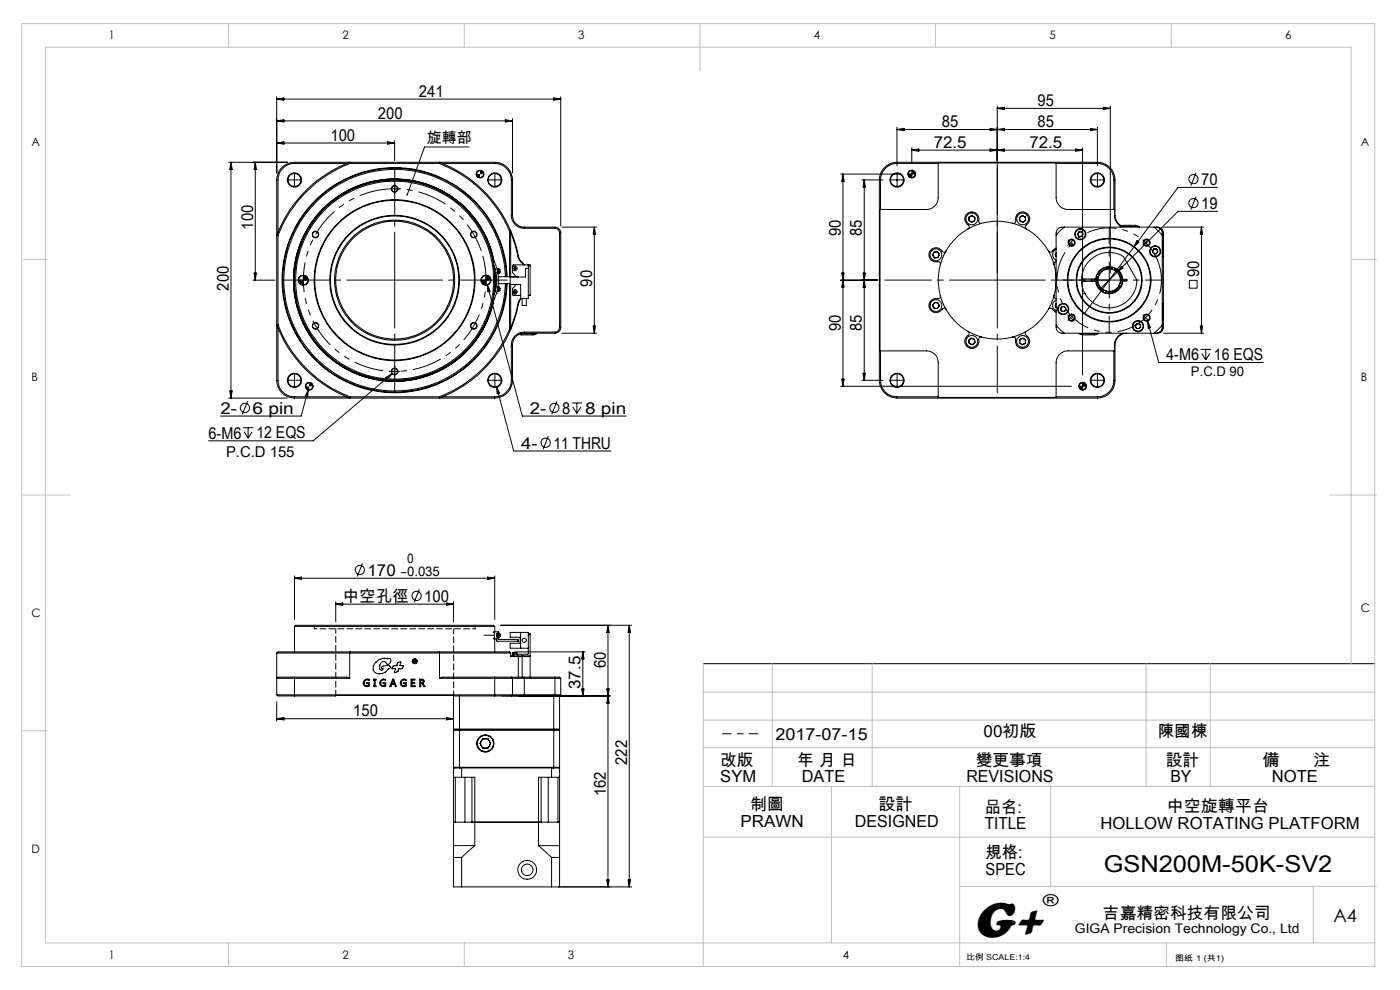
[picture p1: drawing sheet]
<svg xmlns="http://www.w3.org/2000/svg" width="297mm" height="210mm" viewBox="0 0 297 210" stroke-linecap="round" stroke-linejoin="round" font-family="sans-serif">
<g fill="none" stroke="#000" stroke-width=".21">
<path d="M48.5 34.4h12.5M49 34.4l.2 1.5h-.4zM49 34.4v50M54.2 34.4v25M54.2 34.4l.2 1.5h-.5zM58.7 20.5v16.2M58.7 21l1.5-.2v.5zM58.7 25.6l1.5-.2v.5zM58.7 25.6h50M58.7 21h60.3M58.7 30.3h25M58.7 30.3l1.5-.2v.5z"/>
<path d="M60 35.3l.4-.3a3.6 3.6 0 0 1 2.1-.6h42.5a3.8 3.8 0 0 1 3.7 3.8v7.5a2.45 2.45 0 0 0 2.5 2.5h6.5a1.21 1.21 0 0 1 1.3 1.2v20a1.26 1.26 0 0 1-1.3 1.3h-6.5a2.45 2.45 0 0 0-2.5 2.5v7.5a3.8 3.8 0 0 1-3.7 3.7h-42.5a3.8 3.8 0 0 1-3.8-3.7v-42.5l.2-1.1a3.5 3.5 0 0 1 1.1-1.8zM62.3 38.2h.3M62.5 38.1v.2M73.6 34.7h-11.1a3.5 3.5 0 0 0-3.5 3.5v11.1M74.3 34.7a26.6 26.6 0 0 0-15.3 15.2M74.3 34.7l-.1-.3a26.9 26.9 0 0 0-15.5 15.5h.3M74.3 34.7h18.9M82.2 30.1l1.5 .2-1.5 .3zM83.7 29.8v4.3M83.7 39.9v.3M93.2 34.7a26.7 26.7 0 0 1 14.9 14.3M93.2 34.7v-.3a26.9 26.9 0 0 1 15.1 14.6"/>
<path d="M93.9 34.7h11.1a3.6 3.6 0 0 1 3.5 3.5v7.5a2.71 2.71 0 0 0 2.7 2.7h6.5a.96 .96 0 0 1 1 1v20a1.02 1.02 0 0 1-1 1h-6.5a2.66 2.66 0 0 0-2.7 2.8v7.5a3.5 3.5 0 0 1-3.5 3.5h-11.1M99.5 31.2h-9.4l-3.7 10.1M101.8 36.2a.72 .72 0 0 0-.7 .7M102.6 36.9a.72 .72 0 0 1-.8 .8M104.8 38.2h.3M105 38.1v.2M107.2 25.4l1.5 .2-1.5 .3zM108.7 25.1v11.6M117.5 20.8l1.5 .2-1.5 .3zM119 20.5v27.4M178.3 36.9h12.8M178.8 36.9v45"/>
<path d="M178.8 36.9l.3 1.5h-.5zM182.8 38.2h4.5M183.3 38.2v42.5M183.3 38.2l.3 1.5h-.5zM190.2 38.2h.2M190.3 27v8.2M190.3 27.5h42.5M190.3 27.5l1.5-.3v.5zM190.3 38.1v.2M193.3 36.9h.2M193.4 36.2a.72 .72 0 0 0-.7 .7M193.4 31.4v3.2"/>
<path d="M193.4 31.8h36.3M193.4 31.8l1.5-.2v.5zM193.4 36.8v.3M194.2 36.9a.72 .72 0 0 1-.8 .8M199 34.7v7.2a2.5 2.5 0 0 1-2.4 2.5h-9.8M199 34.7h-8.7a3.5 3.5 0 0 0-3.5 3.5v6.2M199 34.7h25M210 27.2l1.6 .3-1.6 .2zM210 31.6l1.6 .2-1.6 .3zM211.6 22.5v35.4M211.6 27.5l1.4-.3v.5zM211.6 23l1.4-.3v.5z"/>
<path d="M211.6 31.8l1.4-.2v.5zM211.6 23h23.9M224 34.7v7.2a2.57 2.57 0 0 0 2.6 2.5h9.7M224 34.7h8.8a3.5 3.5 0 0 1 3.5 3.5v6.2M228.2 31.6l1.5 .2-1.5 .3zM229.7 31.4v48.1M231.3 27.2l1.5 .3-1.5 .2zM232.7 38.2h.2M232.8 27v8.2M232.8 38.1v.2M234.1 22.7l1.4 .3-1.4 .2zM235.5 22.5v35.4"/>
<path d="M253.8 36.6l-1.2 2.8M258.3 39.7h-8.4l-9.4 12.7M53.7 59.4h4.6M53.9 57.9h.5l-.2 1.5zM59 49.9v19M64.2 59.4h.3M64.3 58.4h-.1a.91 .91 0 0 0-.8 1M64.3 59.3v.2M65.3 59.4l-.1 .6-.4 .4h-.5M83.6 59.4h.3M83.6 40.1h.3M83.7 59.3v.2"/>
<path d="M103 59.4h.2M103.1 58.4a.95 .95 0 0 0-1 1M103.1 59.3v.2M104.1 59.4v.2a.97 .97 0 0 1-1 .8M104.6 55.7l.3-.1a9.1 9.1 0 0 1 0 7.7l-.3-.1M104.7 56a8.7 8.7 0 0 1 0 6.8M104.7 55.7a21.4 21.4 0 0 0-32.7-14.1 21.4 21.4 0 0 0 0 35.7 21.4 21.4 0 0 0 32.7-14.1M104.8 55.6a21.4 21.4 0 0 0-27.9-16.5 21.4 21.4 0 0 0-12.4 29.9 21.4 21.4 0 0 0 31.4 8.1M104.8 55.6a21.5 21.5 0 0 0-27.8-16.6 21.5 21.5 0 0 0-12.5 30 21.5 21.5 0 0 0 31.4 8.1M104.9 56.5l.1 .8M104.9 57.8h.3M105 57.8v3.3"/>
<path d="M105 57l.1 .3M105.1 57.1v.2h-.3M105.1 57.8v3.3M105.6 57.8h.1M105.6 57.2l-.1 .1M105.7 58.7l4.3 .1M105.8 57l.2 .2M105.8 57l.1 1M105.8 57h-.2v.4l.1 .6h.2M106 57.2h.1M106 57.2v.5M106 57.7l-.1 .3"/>
<path d="M106 57.7h.1M107.2 58.7a23.5 23.5 0 0 0-34.9-19.8 23.5 23.5 0 0 0-1.5 40.1 23.5 23.5 0 0 0 36.3-17.3l.1-1.5M107.5 58.7a23.8 23.8 0 0 0-35-20.2 23.8 23.8 0 0 0-2.5 40.3 23.8 23.8 0 0 0 37.2-15.6l.3-3M107.6 58.7a23.9 23.9 0 0 0-35.2-20.3 23.9 23.9 0 0 0-2.5 40.5 23.9 23.9 0 0 0 37.4-15.7l.3-3M108.1 49v9.7M108.3 49.3l1.3 3.7a4.3 4.3 0 0 0 .9 2.6l.6 .6M108.3 49l1.4 3.9a3.9 3.9 0 0 0 1.6 3.3M108.3 49h-.2M108.3 49v9.7M109.1 56.9h.2M109.1 56.9l.1 .2 .2-.1-.1-.1M109.1 56.9l.2 .1z"/>
<path d="M109.2 56.8l.1-.1v.2M109.2 56.8l-.1 .1M109.2 56.8v.3M112.1 56.2h.4v6.5h-.4M112.1 56.2v7.1h-1.6M112.1 56.2h-3.2l-.2 .1v1.5l.7 .9M112.1 56.9h-.6v1.9h-3.3v1.6h2.3v2.9M119.2 48.2h7.4M126.1 48.2l.2 1.5h-.5zM126.1 48.2v22.5M178.3 59.4h7.9M178.6 57.9h.5l-.3 1.5z"/>
<path d="M178.8 59.4l.3 1.5h-.5zM183.1 57.9h.5l-.3 1.5zM183.3 59.4l.3 1.5h-.5zM186.8 44.4v30M198.1 53.5l.7-.1 .5 .5-.3 .7-.7 .1-.5-.5zM199.5 56.1a12.1 12.1 0 0 0 0 6.6M200.7 53.2a.47 .47 0 0 1-.4 .3 .47 .47 0 0 1-.5-.2 1.52 1.52 0 0 0-2-.5 1.52 1.52 0 0 0-.6 2 1.52 1.52 0 0 0 1.9 .7l.4 .3v.3M200.7 53.2l-.7 1.4-.5 1.5M205.4 48.6a12.3 12.3 0 0 0-4.7 4.6M205.6 46l.6-.3 .6 .4v.7l-.7 .4-.6-.5zM208.2 47.4a13.1 13.1 0 0 1 6.6 0M208.2 47.4a.57 .57 0 0 1-.6-.3 .57 .57 0 0 1 .1-.6 1.53 1.53 0 0 0-2.4-1.3 1.53 1.53 0 0 0 .3 2.7v.4l-.2 .3"/>
<path d="M208.2 47.4l-1.4 .5-1.4 .7M211.4 59.4h.3M211.6 59.3v.2M214.8 47.4a.58 .58 0 0 0 .7-.3 .58 .58 0 0 0-.1-.6 1.53 1.53 0 0 1 2.4-1.3 1.53 1.53 0 0 1-.2 2.7l-.1 .4 .2 .3M214.8 47.4l1.5 .5 1.4 .7M216.3 46.2l.5-.5 .7 .3 .1 .7-.5 .5-.7-.3zM217.7 48.6a12.7 12.7 0 0 1 4.7 4.6M222.4 53.2l1.2 2.9M223.6 56.1a12.1 12.1 0 0 1 0 6.6M224 52.9a1.24 1.24 0 0 0-.7 1.2 1.24 1.24 0 0 0 .7 1.1M224 54.4l-.1-.3 .1-.4-.2 .3 .2 .5M224 55.5l-.3 .2-.1 .4"/>
<path d="M224 52.6l-.5 .4a.59 .59 0 0 1-.5 .5 .59 .59 0 0 1-.6-.3M224.4 48.5l.9-.3h20.2a1.21 1.21 0 0 1 1.3 1.2v20a1.26 1.26 0 0 1-1.3 1.3h-20.2a1.26 1.26 0 0 1-1.3-1.3v-20zM225.8 48.2l-1.8 1.7M227 51.4l.2 .2M227.2 51.4l-.2 .2M228.9 49.2h.6l.3 .5-.3 .5h-.6l-.3-.5zM230.1 59.2v.5M231.6 59.2v.5M232.2 59.2v.5M232.4 59.2a2.87 2.87 0 0 1 2.9-2.6 2.87 2.87 0 0 1 2.9 2.7M232.4 59.2h-3a5.9 5.9 0 0 1 8.9-4.8l2.9 5a5.9 5.9 0 0 1-5.7 5.9 5.9 5.9 0 0 1-6.1-5.6h3M232.4 59.2v.5"/>
<path d="M232.6 58.6h.1M232.7 58.6a2.8 2.8 0 0 0 1.3 3.3M232.7 58.6l.2 .1M232.8 58.1l.1 .1M232.9 58.2h.2M232.9 58.7a2.46 2.46 0 0 0 1.2 2.9M232.9 58.7l.1 .1M233 58.8a2.4 2.4 0 0 0 1.2 2.7M233.1 58.2l.1 .1M233.2 58.3l-.2 .5M235.2 59.4h.2M235.3 59.3v.2"/>
<path d="M236 57.1a2.4 2.4 0 0 0-2.8 1.2M236 57.1l.4 .3M236 57a2.5 2.5 0 0 0-2.9 1.2M236 57v.1M236.1 56.8a2.8 2.8 0 0 0-3.2 1.4M236.1 56.8l-.1 .2M236.1 56.7v.1M236.3 44.4l.1 .1a3.1 3.1 0 0 0 1.3 3.5h.1M236.4 57.4a2.4 2.4 0 0 1 1.2 2.7M236.5 57.2a2.58 2.58 0 0 1 1.2 2.9M236.5 57.2l-.1 .2M236.6 57a2.72 2.72 0 0 1 1.3 3.2"/>
<path d="M236.6 57l-.1 .2M236.6 56.9v.1M237 57.7l-3.4 3.4M237.7 48a8.3 8.3 0 0 1 4 0M237.7 48h4M237.7 48v.2M237.9 56.5l.3 .4-1.2 .8zM238 47.9l-.2-.1a2.45 2.45 0 0 1-1.3-2.1v-7.5a3.8 3.8 0 0 0-3.7-3.8h-42.5a3.8 3.8 0 0 0-3.8 3.8v42.5a3.8 3.8 0 0 0 3.8 3.7h42.5a3.7 3.7 0 0 0 3.7-3.7v-7.5a2.51 2.51 0 0 1 2.5-2.5M238.2 59.6a2.87 2.87 0 0 1-2.9 2.7 2.87 2.87 0 0 1-2.9-2.6M238.2 59.3v.3M238.2 59.3h.8v.3h-.8M238.4 59.3v.3"/>
<path d="M240.5 52.4l-10.4 14.1M241.2 51l.4 .4-1.1 1zM241.7 48v.2M242.9 51.4l.2 .2M243.1 51.4l-.2 .2M244.8 52.8h.6l.2 .5-.2 .5h-.6l-.3-.5zM244.8 48.2l1.8 1.7M245.3 48.2a1.26 1.26 0 0 1 1.3 1.2v20a1.33 1.33 0 0 1-1.3 1.3M246 48.4l.7 .8v5.2M246.6 54.4h.2M246.8 48.2h8.6M252.3 59.5h1.7v1.6h-1.7z"/>
<path d="M253.8 41.7l-1.2 2.8M254.9 48.2v22.5M254.9 48.2l.2 1.5h-.5zM258.3 44.8h-8.4l-12.9 12.9M59 68.9a26.3 26.3 0 0 0 15.3 15.3M59 68.9l-.3 .1a26.9 26.9 0 0 0 15.5 15.4l.1-.2M59 69.6v11.1a3.5 3.5 0 0 0 3.5 3.5h11.1M83.1 79.3l-16.7 14.2h-22.2M83.6 78.8h.3M83.7 78.7v.2M103.4 60.4l7.4 27.9h22M103.4 60.4l.6 1.4-.5 .1z"/>
<path d="M104.8 63.2a21.5 21.5 0 0 1-8.9 13.9M104.8 61.5l.3 .1v.2M104.9 61l.3 .1M105 61.6l-.1 .7M105.1 61.6l-.1 .2M105.3 62.2h.1M105.5 61.6h.1M105.6 61.1h.1M105.7 60.2h2.5M105.9 60.9l.1 .3M105.9 60.9l-.2-.1-.1 .8v.2l.2 .1M105.9 60.9l-.1 1"/>
<path d="M106 61.6l-.2 .3M106 61.6h.1M106 61.2h.1M106 61.2v.4M108.1 69.8a26.5 26.5 0 0 1-14.9 14.4M108.1 60.2v9.6M108.1 69.8l.2 .1M108.3 69.9a26.9 26.9 0 0 1-15.1 14.5v-.2M108.3 60.4v9.5M109.1 61.9h.2M109.2 61.8l.1-.1v.2M109.2 61.8l-.2 .1 .2 .1"/>
<path d="M109.2 61.8v.2M109.3 61.9h-.2l.2 .1M109.3 61.9v.1M109.3 62v.2l-.1-.2M109.4 60.4l-.7 .8v1.3l.2 .2h1.6M110.4 70.8h3.4M110.5 63.3l-.1 .1a4.4 4.4 0 0 0-.8 2.4l-1.3 3.8M110.6 63.3l-.1 .2a4.1 4.1 0 0 0-.8 2.4l-1.4 4M110.8 63.3v1.5h.9v-1.5M113.8 70.8a8 8 0 0 1-3.6 .1h-.1M113.8 70.7v.1M119.2 70.7h7.4"/>
<path d="M125.8 69.2h.5l-.2 1.5zM183.1 79.2h.5l-.3 1.5zM186.8 74.4v6.3a3.5 3.5 0 0 0 3.5 3.5h8.7M186.8 74.4h9.8a2.51 2.51 0 0 1 2.4 2.5v7.3M198.3 64.2h.7l.3 .7-.4 .6-.7-.1-.4-.6zM199.5 62.7a.58 .58 0 0 1-.3 .6 .58 .58 0 0 1-.6 0 1.53 1.53 0 0 0-1.2 2.4 1.53 1.53 0 0 0 2.6-.3h.3l.4 .2M199.5 62.7l.5 1.5 .7 1.4M200.7 65.6a12.7 12.7 0 0 0 4.7 4.7M205.4 70.3a.51 .51 0 0 1 0 .8 1.52 1.52 0 0 0-.5 2.1 1.52 1.52 0 0 0 2 .6 1.52 1.52 0 0 0 .7-2l.3-.3h.3M205.4 70.3l2.8 1.2M205.5 72.2l.6-.5 .6 .3 .1 .7-.5 .4-.7-.2zM208.2 71.5a13.1 13.1 0 0 0 6.6 0"/>
<path d="M216.4 72l.6-.3 .6 .4-.1 .7-.6 .4-.6-.5zM217.7 70.3a.59 .59 0 0 0-.2 .6 .59 .59 0 0 0 .5 .5 1.52 1.52 0 0 1-.8 2.5 1.52 1.52 0 0 1-1.7-2.1l-.3-.3h-.4M217.7 70.3l-2.9 1.2M222.4 65.6a13.2 13.2 0 0 1-4.7 4.7M222.4 65.6a.59 .59 0 0 1 .6-.2 .59 .59 0 0 1 .5 .5l.5 .3M223.6 62.7l.1 .5 .3 .2M223.6 62.7l-.6 1.9-.6 1M224 69l1.8 1.7M224 63.7a1.26 1.26 0 0 0-.7 1.1 1.26 1.26 0 0 0 .7 1.2M224 64.3l-.2 .6 .2 .3-.1-.4 .1-.4M225.2 65h.6l.3 .5-.3 .6h-.6l-.2-.6zM227 67.3l.2 .2"/>
<path d="M227.2 67.3l-.2 .2M228.9 70.8a8.2 8.2 0 0 0 3.8 .1l.2-.1M228.9 70.8h4M228.9 70.7v.1M229.6 62.2l.6 .1M232.9 70.7v.1M234 61.9v.1M234.1 61.6l-.1 .3M234.2 61.5l.4 .2M234.2 61.5l-.1 .1M234.6 61.8l-.2 .4M234.6 61.7v.1"/>
<path d="M236.3 74.4v6.3a3.5 3.5 0 0 1-3.5 3.5h-8.8M236.3 74.4h-9.7a2.51 2.51 0 0 0-2.6 2.5v7.3M237.4 60.6a2.33 2.33 0 0 1-2.8 1.1M237.4 60.6h.1M237.5 60.6a2.51 2.51 0 0 1-2.9 1.2M237.5 60.6l.2 .1M237.6 60.1l-.2 .5M237.6 60.1h.1M237.7 60.1l.2 .1M237.7 60.7a2.78 2.78 0 0 1-3.2 1.3M237.7 60.7h.1M237.9 60.2l.2 .1"/>
<path d="M238.3 70.7a2.57 2.57 0 0 0-1.9 2.5v1.2h-.1M241.1 68.7h.6l.3 .5-.3 .5h-.6l-.3-.5zM242.9 67.3l.2 .2M243.1 67.3l-.2 .2M243.5 68.1l2.3 8.8h22.2M243.5 68.1l.6 1.4-.5 .1zM246.6 69l-1.8 1.7M246.6 64.4h.2M246.7 64.4v5.3l-.4 .5-.3 .2M246.8 70.7h8.6M254.6 69.2h.5l-.2 1.5zM254.7 74.1h2.2"/>
<path d="M255 75l.8 1.3M255.8 74.1v2.2M256.6 75l-.8 1.3M48.5 84.4h12.5M48.8 82.9h.4l-.2 1.5zM51.5 90.7h2.3M51.8 91.6l.8 1.3M52.5 85.1l-1.1 2.8M52.6 90.7v2.2M53.5 91.6l-.9 1.3M62.3 80.7h.3M62.5 80.6v.2"/>
<path d="M65.4 82.6l-1.5 5.7h-17.1M65.4 82.6l-.1 1.6-.5-.2zM65.6 81.2a.78 .78 0 0 0-.8 .7M66.4 81.9a.78 .78 0 0 1-.8 .8M74.3 84.2h18.9M81.8 80.1l1.3-.8-.9 1.2zM104.8 80.7h.3M105 80.6v.2M105.3 82l.6 1.4-.4 .1zM105.3 82l3.7 13.7h20.6M116.3 92.5l-1.1 2.8M118.1 85.1l-1 2.8"/>
<path d="M121.3 85.5h2.2M121.5 86.4l.9 1.3M122.4 85.5v2.2M123.2 86.4l-.8 1.3M178.3 81.9h49M178.6 80.4h.5l-.3 1.5zM182.8 80.7h4.5M190.2 80.7h.2M190.3 80.6v.2M199 84.2l.1 .1h24.9v-.1M229.6 81.9h.2M229.7 81.2a.78 .78 0 0 0-.8 .7"/>
<path d="M229.7 81.8v.2M230.4 81.9a.78 .78 0 0 1-.7 .8M232.7 80.7h.2M232.8 80.6v.2M76.9 119.5l-1.1 2.8M58.7 138.5h15.5M58.7 138.5v8.9M62.5 132.9a2.19 2.19 0 0 1 1.8-.3h38.8a2.19 2.19 0 0 1 1.9 .3M62.5 132.9h42.5M62.5 122.2v9.2M62.5 132.9v5.4M62.5 122.7h42.5"/>
<path d="M62.5 122.7l1.5-.3v.5zM71.2 127.6v4.3M71.2 128.2h25M71.2 128.2l1.5-.3v.5zM74.2 138.5v5.4M74.2 138.5h19M74.3 138.3h-15.3l-.3 .2M74.3 138.3h18.9M74.3 138.3l-.1 .2M87.8 139.9l.4 .1-.1 .3 .1 .3-.2-.3-.2 .3zM88.9 125l-1.1 2.8M93.2 138.3h14.9l.2 .2"/>
<path d="M93.2 138.3v.2M93.2 138.5h15.1M93.2 138.5v5.4M94.7 127.9l1.5 .3-1.5 .2zM96.2 127.6v4.3M102.7 134.8h2.2M103.5 122.4l1.5 .3-1.5 .2zM104.6 134.2h.3M104.6 135.4h.3M104.7 134h.3M104.7 135.5h.3M104.9 135.4l.1 .1"/>
<path d="M104.9 134.2v1.2M105 134l-.1 .2M105 134h.8v.3M105 135.5h.7M105 122.2v9.2M105 132.9v1.1M105 135.5v2.8M105.3 135.5l.1 .5h4.5M105.3 134.5h.3M105.4 135h.2M105.6 134.4a.42 .42 0 0 0-.3 .4 .42 .42 0 0 0 .3 .3M105.7 135.5l.1 .1"/>
<path d="M105.7 135.5h.1M105.8 135.5l.1 .1M105.8 135.3v.2M105.8 134.3l.2 .4M105.8 134.3v1M105.8 134.3h-.2v.9l.2 .1M105.8 135.6h4.1M106 134.5v.1M106 134.5h.1M106 134.7h.1M106 134.7v.1M106 134.8h.1"/>
<path d="M106 134.8v.1M106 135h.1M106 134.8l-.2 .5M106 134.6v.1M106 134.9v.1M106 134.6h.1M106 134.9h.1M106.2 132.6h27.8M108.3 138.5v.8h1.7M108.3 139.1h1.6M108.7 138.5h1M108.7 138.8h.3"/>
<path d="M108.7 138.5v.6M109 138.8v.3M109 138.4l-.3 .1M109 138.4h.1M109 138.4h.2M109.2 138.4h.1M109.3 138.4h.1M109.4 138.4l.3 .1M109.4 138.4h.1M109.6 138.3h14.5M109.7 138.5v.3M109.9 139.1h.8"/>
<path d="M109.9 135.6v.4M109.9 139.1l.1 .2M110 139.3h.8M110 139.3v4.3M110.5 134.2v3.3M110.7 139.1h1.6M110.7 139.1l.1 .2M110.8 139.3h1.7M110.8 139.3v4.3M112.1 137.5h-3.9v-1.1h2.1v-1.2h-2.1v-1h3.9v4.5l-3.1 .1M112.1 134.4h.4v.2M112.1 134.6h.4"/>
<path d="M112.3 139.1l.2 .2M112.5 134.6v4.5h-.2M112.5 139.3v4.3M123.6 138.3v9.3M123.6 138.3l.3 1.5h-.5zM129 132.6l.2 1.6h-.5zM129 132.6v55.5M133.5 132.6v55.5M133.5 132.6l.3 1.6h-.6zM58.7 148.9v4.1M58.7 152.5l1.5-.3v.5zM58.7 152.5h37.5"/>
<path d="M58.7 147.4h50M58.7 147.4a2.35 2.35 0 0 0 1.9 .2h1.9M62.5 147.6h33.7M62.5 143.6h-1.9a2.35 2.35 0 0 0-1.9 .3h15.5M62.5 143.6v4M62.5 143.6h11.1l.6 .3M77.4 144.2l.5-.2 .4 .1v.2a.64 .64 0 0 0-1 .4 .64 .64 0 0 0 .8 .7v-.4h-.3v-.2h.6v.7a.8 .8 0 0 1-1.2-.1 .8 .8 0 0 1 .2-1.2zM79.2 144.1h.6v.1h-.2v1.3h.2v.2h-.6v-.2h.2v-1.3h-.2zM79.8 140.5a3.6 3.6 0 0 1 2.7-.8h.1a.64 .64 0 0 1 .1 1.1 .64 .64 0 0 1-1-.4 1.1 1.1 0 0 0-1.1 .5 1.1 1.1 0 0 0 .1 1.2h.4l.1-.3a.23 .23 0 0 1-.3 0 .23 .23 0 0 1 .1-.3 1.65 1.65 0 0 1 1.9 0l-.5 .3a2.08 2.08 0 0 1-3.1 .6 1.58 1.58 0 0 1 .5-1.9zM80.9 144.2l.5-.2 .4 .1v.2a.62 .62 0 0 0-1 .4 .62 .62 0 0 0 .8 .7v-.4h-.3v-.2h.5v.7a.8 .8 0 0 1-1.1-.1 .8 .8 0 0 1 .2-1.2zM83.3 141.8h.1M83.3 141.8h.6l-.2 .9a.73 .73 0 0 0 .9-.8"/>
<path d="M83.3 144.1h.2l.6 1.6h-.2l-.2-.5h-.6l-.2 .5h-.2zM83.4 144.2l.2 .8h-.5zM83.4 144.2h.1M84.1 141.2l.1-.1a.65 .65 0 0 1 .9-.6l-.3 .7h.8a.75 .75 0 0 1-1 .6v.1M84.1 141.2h.1M84.1 141.2h-.1a.59 .59 0 0 0-.8 .6h.1M84.6 141.9h.1M85.2 144.2l.5-.2 .4 .1v.2a.62 .62 0 0 0-1 .4 .62 .62 0 0 0 .9 .7v-.4h-.4v-.2h.6v.7a.8 .8 0 0 1-1.1-.1 .8 .8 0 0 1 .1-1.2zM87.2 144.1h.8v.1h-.6v.6h.6v.1h-.6v.6h.7v.2h-.9zM87.9 140h.2v.2l-.2 .1zM89 144.1l.9 .1 .1 .4-.4 .3 .6 .8h-.3l-.4-.7h-.2v.7h-.3zM89.3 144.2h.2a.28 .28 0 0 1 .3 .3 .28 .28 0 0 1-.3 .3h-.2z"/>
<path d="M89.6 144.9h.1M93.2 143.9h15.5M94.7 152.2l1.5 .3-1.5 .2zM96.2 154.9h1.3M96.2 154.6l.1 .2M96.2 154.6h1.3M96.2 147.6v7M96.2 154.9v7.9M96.2 147.6h8.8M96.3 154.8l-.1 .1M96.3 154.8h1.2M97.5 154.8v.1"/>
<path d="M97.5 154.6v.2M97.5 147.6v7M97.5 154.9v7.9M97.5 154.9h20M97.5 154.8h20M97.5 154.6h20M102.4 156.7h1.1l.6 1-.6 1h-1.1l-.6-1zM105 143.6h3.5M105 143.6v4M105 143.6h-11.1l-.7 .3M106.5 147.6h23M108.5 143.6h2.7"/>
<path d="M108.5 143.6l.2 .3M108.6 147.5h2.6M108.7 147.4l-.2 .2h-3.5M108.7 147.4h10.3M108.7 143.9h10.3M108.7 143.9v3.5M111.2 147.5h6.5M111.2 143.6h6.5M111.2 143.6v3.9M117.5 154.8v.1M117.5 154.9h1.2M117.5 154.8h1.1"/>
<path d="M117.5 147.6h1.2M117.5 147.5v.1M117.5 154.6h1.2M117.5 154.6v.2M117.5 147.6v7M117.5 154.9v7.9M117.7 143.6h1l.3 .3M117.7 143.6v3.9M118.6 154.8l.1 .1M118.6 147.5l.1 .1M118.7 154.6l-.1 .2M118.7 147.6v7"/>
<path d="M118.7 154.9v7.9M119 147.4l-.1 .1h-1.2M119 143.9v3.5M123.4 146.1h.5l-.3 1.5zM128.7 146.1h.5l-.2 1.5zM129 147.6l.2 1.5h-.5zM149.2 140.8h142.4M96.2 179.4h4.5M96.2 179.4v2.5M96.2 164.9h1.7M96.2 162.8h1.3M96.2 162.8l.1 .1"/>
<path d="M96.3 162.9h1.2M96.3 162.9h-.1v16.5M96.6 164.9v9.5h-.4h4.5M97.5 162.8v.1M97.5 162.9h20M97.5 162.8h20M97.9 164.9h2.8v14.5M97.9 162.9v2M98.6 164.9v9.5M100.1 164.9v9.5h.6M100.7 179.4l-2.8 2.5M100.7 174.4h13.5"/>
<path d="M114.2 179.4l2.8 2.5M114.2 179.4h4.5M114.8 164.9v9.5h-.6M116.3 164.9v9.5M117 164.9h1.7M117 162.9v2M117 164.9h-2.8v14.5M117.5 162.8v.1M117.5 162.8h1.2M117.5 162.9h1.1M118.4 164.9v9.5h.3h-4.5M118.6 162.9l.1 16.5"/>
<path d="M118.7 179.4v2.5M118.7 162.8l-.1 .1M96.2 181.9h1.7M96.2 181.9v6.2h1.7M97.9 188.1h19.1M97.9 181.9v6.2M117 181.9h1.7M117 181.9v6.2M118.5 188.1h15.5M118.7 181.9v6.2h-1.7M128.7 186.6h.5l-.2 1.5zM133.2 186.6h.6l-.3 1.5z"/>
<circle cx="62.5" cy="38.2" r="1.5"/>
<circle cx="62.5" cy="38.2" r="1.38"/>
<circle cx="101.8" cy="36.9" r=".83"/>
<circle cx="101.8" cy="36.9" r=".73"/>
<circle cx="105" cy="38.2" r="1.39"/>
<circle cx="105" cy="38.2" r="1.5"/>
<circle cx="190.3" cy="38.2" r="1.39"/>
<circle cx="190.3" cy="38.2" r="1.5"/>
<circle cx="193.4" cy="36.9" r=".74"/>
<circle cx="193.4" cy="36.9" r=".82"/>
<circle cx="232.8" cy="38.2" r="1.38"/>
<circle cx="232.8" cy="38.2" r="1.48"/>
<circle cx="253.2" cy="38" r=".98"/>
<circle cx="64.3" cy="59.4" r=".99"/>
<circle cx="64.3" cy="59.4" r="1.07"/>
<circle cx="66.9" cy="49.8" r=".69"/>
<circle cx="66.9" cy="49.7" r=".64"/>
<circle cx="83.7" cy="59.4" r="16.9"/>
<circle cx="83.7" cy="40.1" r=".61"/>
<circle cx="83.7" cy="40" r=".69"/>
<circle cx="83.7" cy="59.4" r="21"/>
<circle cx="83.7" cy="59.4" r="12.7"/>
<circle cx="83.7" cy="59.4" r="12.5"/>
<circle cx="83.7" cy="59.4" r="13.7"/>
<circle cx="83.7" cy="59.4" r="21.2"/>
<circle cx="83.7" cy="59.4" r="13.6"/>
<circle cx="83.7" cy="59.4" r="17.1"/>
<circle cx="100.5" cy="49.7" r=".7"/>
<circle cx="100.5" cy="49.7" r=".63"/>
<circle cx="103.1" cy="59.4" r=".99"/>
<circle cx="103.1" cy="59.4" r="1.07"/>
<circle cx="109.2" cy="56.9" r=".5"/>
<circle cx="198.5" cy="54.1" r="1.25"/>
<circle cx="198.6" cy="54" r=".62"/>
<circle cx="206.2" cy="46.4" r=".63"/>
<circle cx="206.2" cy="46.4" r="1.25"/>
<circle cx="216.9" cy="46.4" r="1.24"/>
<circle cx="216.9" cy="46.4" r=".62"/>
<circle cx="227.3" cy="51.5" r=".61"/>
<circle cx="227.3" cy="51.5" r=".75"/>
<circle cx="229.2" cy="49.7" r="1.07"/>
<circle cx="229.2" cy="49.7" r="1.19"/>
<circle cx="229.2" cy="49.7" r=".51"/>
<circle cx="235.3" cy="59.4" r="7"/>
<circle cx="235.3" cy="59.4" r="8.8"/>
<circle cx="235.3" cy="59.4" r="6.9"/>
<circle cx="235.3" cy="59.4" r="8.9"/>
<circle cx="243.2" cy="51.5" r=".61"/>
<circle cx="243.3" cy="51.5" r=".75"/>
<circle cx="245.1" cy="53.3" r="1.19"/>
<circle cx="245.1" cy="53.3" r=".5"/>
<circle cx="245.1" cy="53.3" r="1.07"/>
<circle cx="253.2" cy="43.1" r=".98"/>
<circle cx="66.9" cy="69.1" r=".69"/>
<circle cx="66.9" cy="69.1" r=".64"/>
<circle cx="83.7" cy="78.8" r=".63"/>
<circle cx="83.7" cy="78.8" r=".7"/>
<circle cx="100.5" cy="69.1" r=".7"/>
<circle cx="100.5" cy="69.1" r=".63"/>
<circle cx="109.2" cy="61.9" r=".5"/>
<circle cx="198.6" cy="64.8" r="1.26"/>
<circle cx="198.6" cy="64.8" r=".63"/>
<circle cx="206.2" cy="72.4" r="1.25"/>
<circle cx="206.2" cy="72.4" r=".62"/>
<circle cx="216.9" cy="72.4" r="1.24"/>
<circle cx="216.9" cy="72.4" r=".63"/>
<circle cx="225.5" cy="65.6" r="1.07"/>
<circle cx="225.5" cy="65.6" r="1.18"/>
<circle cx="225.5" cy="65.6" r=".51"/>
<circle cx="227.3" cy="67.4" r=".61"/>
<circle cx="227.3" cy="67.4" r=".75"/>
<circle cx="241.4" cy="69.2" r="1.18"/>
<circle cx="241.4" cy="69.2" r=".51"/>
<circle cx="241.4" cy="69.2" r="1.07"/>
<circle cx="243.2" cy="67.4" r=".61"/>
<circle cx="243.3" cy="67.4" r=".75"/>
<circle cx="52" cy="86.5" r=".98"/>
<circle cx="62.5" cy="80.7" r="1.51"/>
<circle cx="62.5" cy="80.7" r="1.37"/>
<circle cx="65.6" cy="81.9" r=".75"/>
<circle cx="65.6" cy="81.9" r=".83"/>
<circle cx="105" cy="80.7" r="1.38"/>
<circle cx="105" cy="80.7" r="1.51"/>
<circle cx="115.8" cy="93.9" r=".98"/>
<circle cx="117.6" cy="86.5" r=".98"/>
<circle cx="190.3" cy="80.7" r="1.38"/>
<circle cx="190.3" cy="80.7" r="1.51"/>
<circle cx="229.7" cy="81.9" r=".75"/>
<circle cx="229.7" cy="81.9" r=".83"/>
<circle cx="232.8" cy="80.7" r="1.37"/>
<circle cx="232.8" cy="80.7" r="1.49"/>
<circle cx="76.3" cy="120.9" r=".98"/>
<circle cx="88.4" cy="126.4" r=".99"/>
<circle cx="111.2" cy="135.8" r=".43"/>
<circle cx="88" cy="140.3" r=".47"/>
<circle cx="88" cy="140.3" r=".53"/>
<circle cx="103" cy="157.7" r="1"/>
<circle cx="103" cy="157.7" r="1.75"/>
<circle cx="103" cy="157.7" r="1.82"/>
<circle cx="103" cy="157.7" r="1.73"/>
<circle cx="111.8" cy="184.5" r="1.22"/>
<circle cx="111.8" cy="184.5" r="1.99"/>
</g>
<path d="M102.3 53.7a19.4 19.4 0 0 0-32.4-7.8 19.4 19.4 0 0 0 8.7 32.2 19.4 19.4 0 0 0 24-23.1l-.3-1.3" fill="none" stroke="#000" stroke-width=".21" stroke-dasharray="6.3 1.3 1.3 1.3 1.3 1.3" stroke-dashoffset="-.5" stroke-linecap="butt"/>
<path d="M245.9 56.2a11.1 11.1 0 0 0-18.5-4.6 11.1 11.1 0 0 0 4.8 18.4 11.1 11.1 0 0 0 13.9-12.9l-.2-.9" fill="none" stroke="#000" stroke-width=".21" stroke-dasharray="6.3 1.3 1.3 1.3 1.3 1.3" stroke-dashoffset=".1" stroke-linecap="butt"/>
<path d="M83.5 59.4h-23.6M83.7 59.2v-23.7M83.7 59.7v23.6M84 59.4h23.6M211.3 59.4h-23.6M211.6 59.2v-23.7M211.6 59.7v23.6M211.8 59.4h23.6" fill="none" stroke="#000" stroke-width=".21" stroke-dasharray="30.5 1.3 1.3 1.3" stroke-dashoffset="20.6"/>
<g fill="none" stroke="#000" stroke-width=".21" stroke-dasharray="30.5 1.3 1.3 1.3">
<path d="M62.2 38.2h-1.2M62.5 37.9v-1.2M62.5 38.4v1.3M62.7 38.2h1.3M83.7 39.8v-.9M104.7 38.2h-1.2M105 37.9v-1.2M105 38.4v1.3M105.2 38.2h1.3M190.1 38.2h-1.3M190.3 37.9v-1.2M190.3 38.4v1.3"/>
<path d="M190.6 38.2h1.2M193.2 36.9h-.6M193.4 36.7v-.7M193.4 37.2v.6M193.7 36.9h.6M232.6 38.2h-1.3M232.8 37.9v-1.2M232.8 38.4v1.3M233.1 38.2h1.2M64.1 59.4h-.5M64.4 59.2v-.5M64.4 59.7v.5"/>
<path d="M64.6 59.4h.5M83.5 40h-.9M83.7 40.3v.9M84 40h.9M102.9 59.4h-.5M103.1 59.2v-.5M103.1 59.7v.5M103.4 59.4h.5M109 56.9h-.1M109.2 56.7v-.2M109.2 57.2v.1M109.5 56.9h.1"/>
<path d="M226.9 51.3l-.4-.4M226.9 51.6l-.4 .4M227.3 51.6l.4 .4M227.3 51.3l.4-.4M242.8 51.3l-.4-.4M242.8 51.6l-.4 .4M243.2 51.6l.4 .4M243.2 51.3l.4-.4M83.5 78.8h-.9M83.7 78.5v-.8M83.7 79v.9M84 78.8h.9"/>
<path d="M109 61.9h-.1M109.2 61.7v-.2M109.2 62.2v.1M109.5 61.9h.1M226.9 67.2l-.4-.4M226.9 67.5l-.4 .5M227.3 67.5l.4 .5M227.3 67.2l.4-.4M242.8 67.2l-.4-.4M242.8 67.5l-.4 .5M243.2 67.5l.4 .5M243.2 67.2l.4-.4"/>
<path d="M62.2 80.7h-1.2M62.5 80.4v-1.2M62.5 80.9v1.3M62.7 80.7h1.3M104.7 80.7h-1.2M105 80.4v-1.2M105 80.9v1.3M105.2 80.7h1.3M190.1 80.7h-1.3M190.3 80.4v-1.2M190.3 80.9v1.3M190.6 80.7h1.2"/>
<path d="M229.4 81.9h-.6M229.7 81.7v-.7M229.7 82.2v.6M229.9 81.9h.7M232.6 80.7h-1.3M232.8 80.4v-1.2M232.8 80.9v1.3M233.1 80.7h1.2M66.7 132.6v.8M100.8 133.4v-.8"/>
</g>
<path d="M153.3 155.6h7.5" fill="none" stroke="#000" stroke-width=".21" stroke-dasharray="30.5 1.3 1.3 1.3" stroke-dashoffset="28.6"/>
<path d="M235.1 59.4h-11M235.3 59.2v-11M235.3 59.7v10.9M235.6 59.4h10.9" fill="none" stroke="#000" stroke-width=".21" stroke-dasharray="30.5 1.3 1.3 1.3" stroke-dashoffset="26.9"/>
<path d="M66.7 133.4h34.1" fill="none" stroke="#000" stroke-width=".21" stroke-dasharray="1.3 .6" stroke-dashoffset=".7"/>
<path d="M71.2 133.4v14" fill="none" stroke="#000" stroke-width=".21" stroke-dasharray="1.3 .6" stroke-dashoffset=".3"/>
<path d="M96.2 133.4v14.2" fill="none" stroke="#000" stroke-width=".21" stroke-dasharray="1.3 .6" stroke-dashoffset=".2"/>
<g fill="none" stroke="#c0c0c0" stroke-width=".21">
<path d="M4.6 5h287v200h-287zM48.5 5v5M98.5 5v5M148.5 5v10M198.5 5v5M248.5 5v5M5 55h5M287 55h5M5 105h10M282 105h10M5 155h5M149.2 152.7h142.4"/>
<path d="M149.2 146.8h142.4M149.2 140.8v64.2M149.2 158.6h142.4M163.8 140.8v26M185 140.8v26M243.1 140.8v26M256.8 140.8v26M286.6 140.8v-130.8h-277v190h282M149.2 177.6h142.4M176.4 166.8v33.2M203.6 166.8v38.2M222.9 166.8v21.2"/>
<path d="M291.6 166.8h-142.4M203.6 188h88.4M278.6 188v12M48.5 200v5M98.5 200v5M247.4 200v5"/>
</g>
<g fill="#000">
<path d="M192.7 36.9a.72 .72 0 0 0 .7 .8v-.8zM193.4 36.2v.7h.8a.72 .72 0 0 0-.8-.7zM228.9 81.9a.78 .78 0 0 0 .8 .8v-.8zM229.7 81.2v.7h.7a.77 .77 0 0 0-.7-.7z"/>
<path d="M86.3 41.2v.2l.1-.1-.1 .2 .2-.1v-.2zM64.8 81.9a.78 .78 0 0 0 .8 .8v-.8zM65.6 81.2v.7h.8a.77 .77 0 0 0-.8-.7zM101.1 36.9a.72 .72 0 0 0 .7 .8v-.8zM101.8 36.2v.7h.8a.72 .72 0 0 0-.8-.7zM63.4 59.4v.2a.97 .97 0 0 0 .9 .8v-1zM64.3 58.4v1h1v-.1a.96 .96 0 0 0-1-.9zM102.1 59.4a1.02 1.02 0 0 0 1 1v-1zM103.1 58.4v1h1v-.1a.91 .91 0 0 0-1-.9z"/>
</g>
<text font-size="11" x="206.4" y="198.7">G+</text>
<text font-size="4.9" x="234.1" y="184.9">GSN200M-50K-SV2</text>
<text font-size="3.9" x="282.9" y="195.5">A4</text>
<g font-size="3.5">
<text x="88.9" y="20.5">241</text>
<text x="220.1" y="22.5">95</text>
<text x="70.1" y="29.8">100</text>
<text x="80.2" y="25.1">200</text>
<text x="199.8" y="27">85</text>
<text x="220.1" y="27">85</text>
<text x="198.1" y="31.3">72.5</text>
<text x="218.4" y="31.3">72.5</text>
<text x="254.8" y="39.2">70</text>
<text x="254.8" y="44.3">19</text>
<text x="53.7" y="48.7" transform="rotate(-90 53.7 48.7)">100</text>
<text x="178.3" y="50.2" transform="rotate(-90 178.3 50.2)">90</text>
<text x="182.9" y="50.2" transform="rotate(-90 182.9 50.2)">85</text>
<text x="254.4" y="58.8" transform="rotate(-90 254.4 58.8)">90</text>
<text x="48.5" y="61.7" transform="rotate(-90 48.5 61.7)">200</text>
<text x="125.6" y="60.8" transform="rotate(-90 125.6 60.8)">90</text>
<text x="178.3" y="70.2" transform="rotate(-90 178.3 70.2)">90</text>
<text x="182.9" y="70.2" transform="rotate(-90 182.9 70.2)">85</text>
<text x="247.4" y="76.4">4-M6</text>
<text x="257.5" y="76.4">16 EQS</text>
<text x="46.8" y="87.8">2-</text>
<text x="53.6" y="87.8">6 pin</text>
<text x="112.4" y="87.8">2-</text>
<text x="119.2" y="87.8">8</text>
<text x="124.1" y="87.8">8 pin</text>
<text x="44.3" y="93">6-M6</text>
<text x="54.4" y="93">12 EQS</text>
<text x="110.6" y="95.1">4-</text>
<text x="117.4" y="95.1">11 THRU</text>
<text x="78" y="122.1">170</text>
<text x="72.7" y="127.6">中空孔徑</text>
<text x="90" y="127.6">100</text>
<text x="128.5" y="141.7" transform="rotate(-90 128.5 141.7)">60</text>
<text x="123.2" y="146.1" transform="rotate(-90 123.2 146.1)">37.5</text>
<text x="75" y="151.9">150</text>
<text x="164.5" y="157">2017-07-15</text>
<text x="208.7" y="156.4">00初版</text>
<text x="245.6" y="156.4">陳國棟</text>
<text x="133" y="162.2" transform="rotate(-90 133 162.2)">222</text>
<text x="152.8" y="162.4">改版</text>
<text x="152.8" y="165.9">SYM</text>
<text x="169.1" y="162.4">年 月 日</text>
<text x="170.1" y="165.9">DATE</text>
<text x="205" y="165.9">REVISIONS</text>
<text x="207" y="162.4">變更事項</text>
<text x="247.4" y="162.4">設計</text>
<text x="248.3" y="165.9">BY</text>
<text x="267.8" y="162.4">備</text>
<text x="269.8" y="165.9">NOTE</text>
<text x="278.6" y="162.4">注</text>
<text x="128.5" y="168.9" transform="rotate(-90 128.5 168.9)">162</text>
<text x="159.1" y="171.9">制圖</text>
<text x="186.4" y="171.9">設計</text>
<text x="208.9" y="172.4">品名:</text>
<text x="247.5" y="172.2">中空旋轉平台</text>
<text x="157.1" y="175.4">PRAWN</text>
<text x="181.3" y="175.4">DESIGNED</text>
<text x="208.9" y="175.9">TITLE</text>
<text x="233.5" y="175.8">HOLLOW ROTATING PLATFORM</text>
<text x="209.1" y="182.1">規格:</text>
<text x="209.1" y="185.6">SPEC</text>
<text x="221.2" y="192.2">®</text>
<text x="234" y="194.8">吉嘉精密科技有限公司</text>
</g>
<g font-size="3.2">
<text x="90.6" y="30.4">旋轉部</text>
<text x="48" y="97">P.C.D 155</text>
</g>
<g font-size="2.8">
<text x="252.7" y="79.7">P.C.D 90</text>
<text x="86.3" y="119.3">0</text>
<text x="85" y="122.1">-0.035</text>
<text x="228" y="197.8">GIGA Precision Technology Co., Ltd</text>
</g>
<g font-size="2.5">
<text x="23.1" y="8.4">1</text>
<text x="72.7" y="8.4">2</text>
<text x="122.7" y="8.4">3</text>
<text x="172.7" y="8.4">4</text>
<text x="222.7" y="8.4">5</text>
<text x="272.7" y="8.4">6</text>
<text x="6.7" y="30.9">A</text>
<text x="288.7" y="30.9">A</text>
<text x="6.7" y="80.9">B</text>
<text x="288.7" y="80.9">B</text>
<text x="6.7" y="130.9">C</text>
<text x="288.7" y="129.9">C</text>
<text x="6.7" y="180.9">D</text>
<text x="23.1" y="203.4">1</text>
<text x="72.7" y="203.4">2</text>
<text x="120.5" y="203.4">3</text>
<text x="178.8" y="203.4">4</text>
</g>
<g font-size="1.7">
<text x="204.9" y="203.7">比例 SCALE:1:4</text>
<text x="249.3" y="203.8">图纸 1 (共1)</text>
</g>
</svg>
